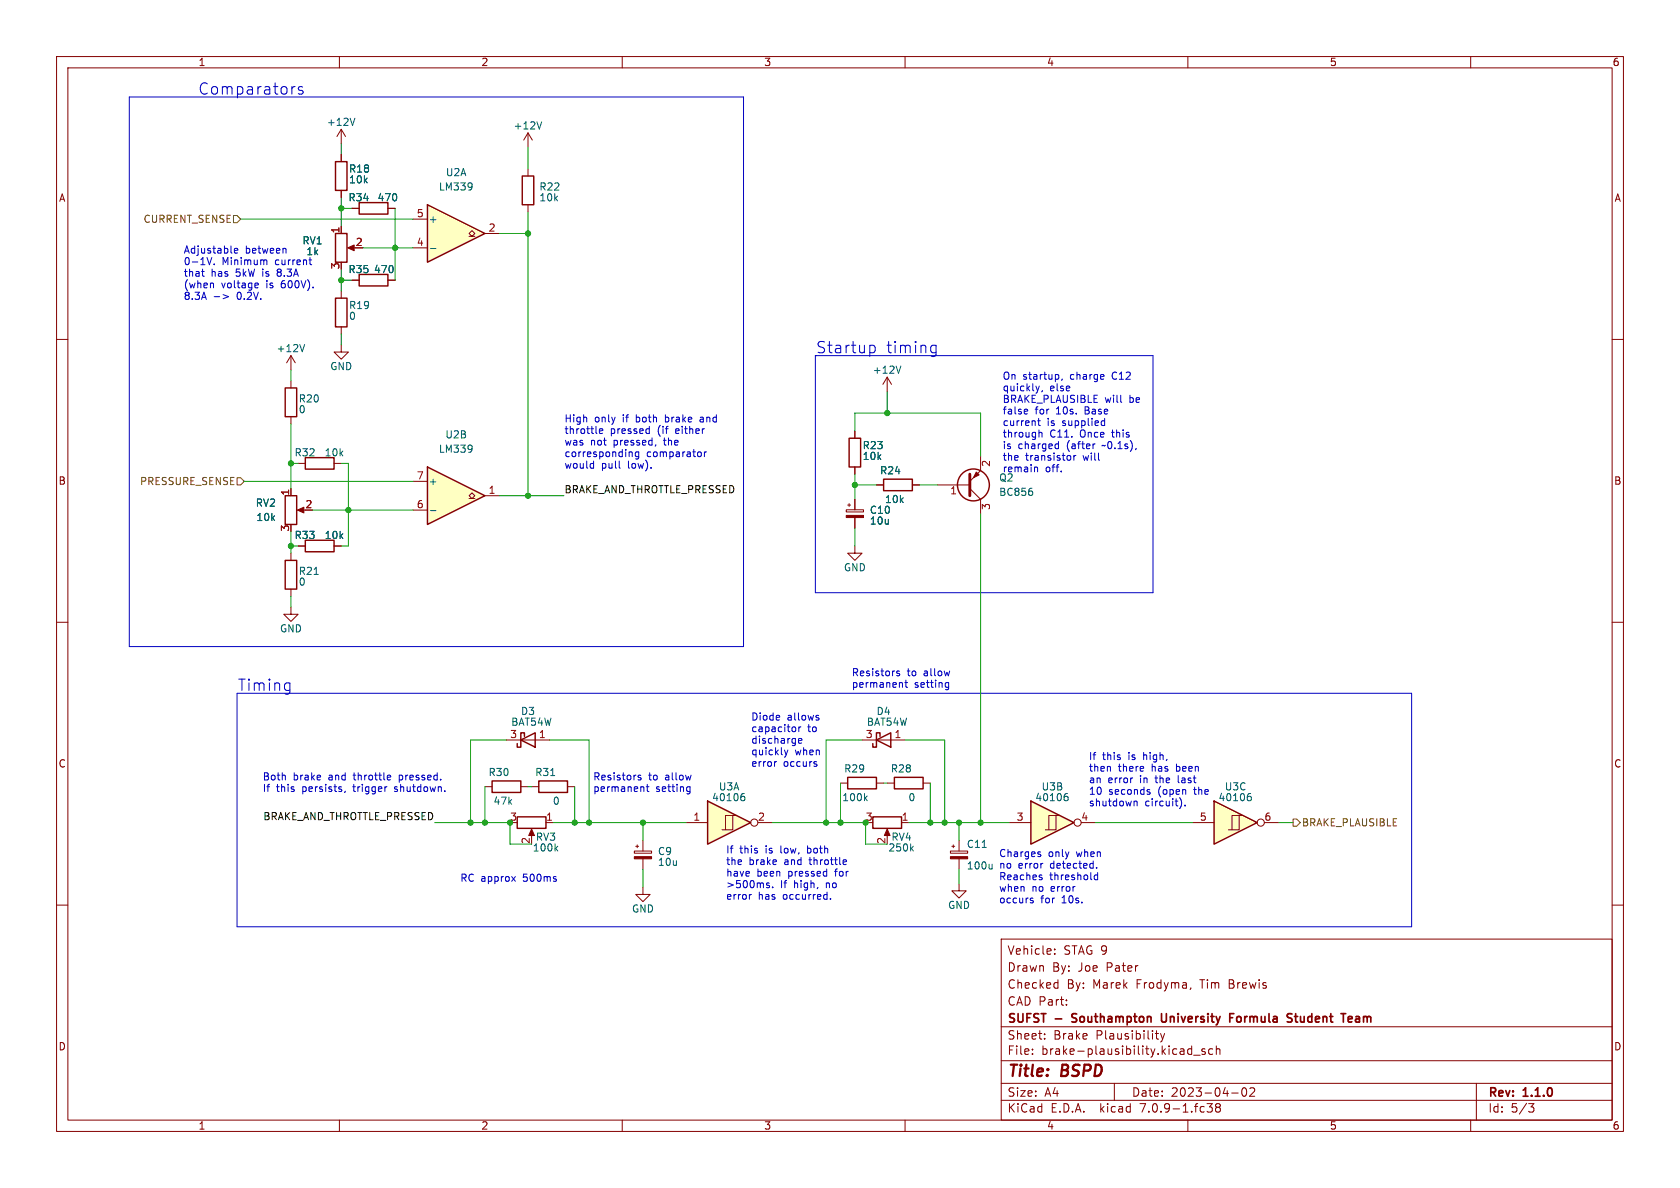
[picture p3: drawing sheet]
<svg xmlns="http://www.w3.org/2000/svg" width="297mm" height="210mm" viewBox="0 0 297 210" stroke-linecap="round" stroke-linejoin="round" font-family="sans-serif">
<g fill="none" stroke="#840000" stroke-width=".18">
<path d="M10 10h277v190h-277zM12 12h273v186h-273zM60 10v2M110 10v2M160 10v2M210 10v2M260 10v2M10 60h2M60.3 40v1.3M61.8 43.8h1.1M285 60h2M51.4 62.9v2.5"/>
<path d="M51.4 67.3v1.3M51.4 73.7v1.2M51.4 62.9l-.7 1.2M51.4 62.9l.8 1.2M151.1 76.2v1.3M156.8 66.7l-.7 1.2M156.8 66.7v2.5M156.8 66.7l.8 1.2M51.4 86.4v1.2M51.4 97.8v1.3M52.7 96.5h1.3M53 90.2h1"/>
<path d="M59.1 96.5h1.2M151.1 96.5v1.3h1.3l-1.3 1.3-1.2-1.3h1.2M151.1 82.6v1.2M154.9 85.7h1.3M161.3 85.7h1.3M10 110h2M51.4 107.3v1.3h1.3l-1.3 1.3-1.2-1.3h1.2M51.4 104.1v1.3M285 110h2M152.4 130.8h7.6M10 160h2M94 146.9v1.1"/>
<path d="M96.5 145.4h1.3M112.1 150.4h3.1v.4h-3.1zM112.4 149.6h.5M112.6 149.4v.5M113.7 148.6v1.8M113.7 151.8v1.9M285 160h2M177 166h108v32h-108zM186.5 167.8v.1M186.5 168.6v.1M186.6 173.7l.4 .1M187 173.2v1.5"/>
<path d="M187 174.6l-.4 .1M188.5 177.6v.1M188.5 176.8v.1M210.5 174.6l-.1 .3M60 198v2M110 198v2M160 198v2M177 194.5h108M177 191.5h108M177 187.5h108M177 181.5h108M182.5 186.3v.1"/>
<path d="M182.5 185.5v.1M184.7 183.6v.1M184.7 182.8v.1M197 191.5v3M204.2 182.7h.6M204.5 182.2v1.3l.3 .2M205.2 182.7l.3 1M205.5 183.7l-.1 .4-.2 .1M205.9 182.7l-.4 1M210 198v2M210.1 186.3h.6M210.1 185.5h.6"/>
<path d="M210.7 184.9v1.5M211 186.5h1.2M213 185.5l-.3-.1-.2 .2v.2l.5 .2v.3h-.5M213.4 195.1h.9l-.5 .6 .4 .1v.7l-.2 .1-.5-.1M214.4 185.5l-.4-.1-.3 .3v.4l.1 .2h.6M215 185.5l.2-.1 .4 .1 .1 .9M215 184.9v1.5M215.2 195.7l-.3-.2 .3-.4 .4 .1 .1 .2-.2 .3M215.2 195.7l-.3 .3v.3l.3 .3 .4-.1 .1-.2v-.4l-.2-.2M215.2 195.7h.3M217.7 193.2h1.2M219.7 192.4l.2-.1a.81 .81 0 0 1 .6 .6 .81 .81 0 0 1-.3 .8l-.2 .1a.81 .81 0 0 1-.3-1.4z"/>
<path d="M221 192.4l.5-.1 .2 .1 .1 .3-.9 1.1h.9M260 198v2M261 191.5v6.5M270.2 195.1h1l-.5 .6 .4 .1 .1 .5-.3 .3h-.4"/>
</g>
<path d="M189.6 179.3v.5M205.3 179.2v1.2l.3 .3 .5-.1M217.4 179.9h.5M218.1 179.2h-.7v1.5M218.7 179.8v.7M227.8 179.2l.6 .1M228.1 180l.3 .3-.1 .2-.2 .2M228.8 179.7h.6M229.1 179.2v1.3l.3 .2M238.4 179.8l.4-.1 .3 .3-.8 .2M189.5 180.6l.2 .1M238.4 180.6h.6" fill="none" stroke="#840000" stroke-width=".3"/>
<g fill="#840000" stroke="#840000" stroke-width=".18">
<path d="M52.6 90.2l1.1-.5v1z"/>
<path d="M61.5 43.8l1.1-.5v1z"/>
<path d="M112.1 151.4h3.1v.4h-3.1z"/>
<path d="M94 146.6l.5 1.1h-1z"/>
</g>
<path d="M59.3 41.3h2v5.1h-2zM50.4 68.6h2.1v5.1h-2.1zM150.1 77.5h2v5.1h-2zM50.4 87.6h2.1v5.1h-2.1zM50.4 99.1h2.1v5h-2.1zM54 95.5h5.1v2h-5.1zM156.2 84.7h5.1v2h-5.1zM154.9 130.8l2.6-1.3v2.6zM155.6 130.2v-.7h-.7v2.6h-.6v-.7M91.4 144.4h5.1v2h-5.1z" fill="none" stroke="#840000" stroke-width=".25"/>
<path d="M53.9 60.9l-.5 1.3M159.3 64.7l-.5 1.3M55.5 101.5h.8M98.2 150l.4 .4M98.6 149.6l-.5 .5" fill="none" stroke="#006464" stroke-width=".18"/>
<path d="M75.6 82.6l10.1 5-10.1 5.1z" fill="#ffffc2"/>
<path d="M59.3 52.7h2v5.1h-2zM54 80.9h5.1v2h-5.1zM75.6 82.6l10.1 5-10.1 5.1z" fill="none" stroke="#840000" stroke-width=".25"/>
<g fill="none" stroke="#840000" stroke-width=".18">
<path d="M60.3 51.4v1.3M60.3 57.8v1.3M60.3 61v1.2h1.3l-1.3 1.3-1.2-1.3h1.2M52.7 81.9h1.3M59.1 81.9h1.2M73 90.2h2.6M73 85.1h2.6M82.9 88.1h.5l-.5-.5 .5-.5 .5 .5-.5 .5h.5M85.7 87.6h2.6M149.6 90.1h3.1v.4h-3.1zM149.9 89.3h.5M150.1 89v.5"/>
<path d="M151.1 88.3v1.8M151.1 91.5v1.8M113.7 156.8v1.3h1.2l-1.2 1.3-1.3-1.3h1.3M168 150.4h3.1v.4h-3.1zM168.3 149.6h.5M168.5 149.4v.5M169.5 156.2v1.3h1.3l-1.3 1.3-1.2-1.3h1.2M169.5 148.6v1.8M169.5 151.8v1.9"/>
</g>
<path d="M83.4 78.8v.9M83.5 79.2l-.1 .1M76.1 90.3h1M173.6 149.8h.8M175.4 152.8v.8M175.4 153.5l-.2 .1" fill="none" stroke="#006464" stroke-width=".18"/>
<g fill="#840000" stroke="#840000" stroke-width=".18">
<path d="M168 151.4h3.1v.4h-3.1z"/>
<path d="M149.6 91.1h3.1v.4h-3.1z"/>
</g>
<path d="M75.6 36.2l10.1 5.1-10.1 5.1z" fill="#ffffc2"/>
<path d="M59.3 28.6h2v5.1h-2zM63.5 35.8h5.1v2h-5.1zM75.6 36.2l10.1 5.1-10.1 5.1zM154.3 144.4h5.1v2h-5.1z" fill="none" stroke="#840000" stroke-width=".25"/>
<g fill="none" stroke="#840000" stroke-width=".18">
<path d="M60.3 22.9v2.5M60.3 27.3v1.3M60.3 33.7v1.2M60.3 22.9l-.7 1.2M60.3 22.9l.8 1.2M62.2 36.8h1.3M68.6 36.8h1.2M73 38.7h2.6M73 43.8h2.6M82.9 41.8h.5l-.5-.5 .5-.5 .5 .5-.5 .5h.5M85.7 41.3h2.6M156.8 146.9v1.1"/>
<path d="M159.4 145.4h1.3"/>
</g>
<path d="M62.7 20.9l-.4 1.3M83.4 32.5v.8M83.5 32.9l-.1 .1M76.1 43.9h1M161.1 150l.4 .4M161.5 149.6l-.5 .5" fill="none" stroke="#006464" stroke-width=".18"/>
<path d="M156.8 146.6l.6 1.1h-1.1z" fill="#840000" stroke="#840000" stroke-width=".18"/>
<path d="M182.2 141.6l7.7 3.8-7.7 3.8z" fill="#ffffc2"/>
<g fill="none" stroke="#840000" stroke-width=".18">
<path d="M178.4 145.4h3.8M186.7 144.1h-1.3v2.6M187.3 144.1h-.6v2.6h-1.9M191.1 145.4h2.6"/>
<circle cx="190.5" cy="145.4" r=".63"/>
</g>
<path d="M182.2 141.6l7.7 3.8-7.7 3.8z" fill="none" stroke="#840000" stroke-width=".25"/>
<path d="M188.4 140.8h.3l.1 .2v.4l-.4 .1M188.7 140.3h-.3" fill="none" stroke="#006464" stroke-width=".18"/>
<path d="M125.1 141.6l7.6 3.8-7.6 3.8z" fill="#ffffc2"/>
<g fill="none" stroke="#840000" stroke-width=".18">
<path d="M156.8 138.4h1.3M163.2 138.4h1.3M121.3 145.4h3.8M129.5 144.1h-1.2v2.6M130.2 144.1h-.7v2.6h-1.9M134 145.4h2.5"/>
<circle cx="133.3" cy="145.4" r=".63"/>
</g>
<path d="M158.1 137.4h5.1v2h-5.1zM125.1 141.6l7.6 3.8-7.6 3.8z" fill="none" stroke="#840000" stroke-width=".25"/>
<path d="M131.2 140.8h.4l.1 .2-.1 .4-.4 .1M131.6 140.3h-.4" fill="none" stroke="#006464" stroke-width=".18"/>
<path d="M214.6 141.6l7.6 3.8-7.6 3.8z" fill="#ffffc2"/>
<g fill="none" stroke="#840000" stroke-width=".18">
<path d="M60.3 27.3v1.3M60.3 33.7v1.2M62.2 36.8h1.3M68.6 36.8h1.2M93.3 23.5l-.7 1.3M93.3 23.5v2.5M93.3 29.8v1.3M93.3 36.2v1.3M93.3 23.5l.8 1.3M60.3 40v1.3M62.2 49.5h1.3M68.6 49.5h1.2"/>
<path d="M151.1 76.2v1.3M51.4 86.4v1.2M52.7 96.5h1.3M59.1 96.5h1.2M151.1 82.6v1.2M151.1 88.3v1.8M151.1 91.5v1.8M154.9 85.7h1.3M161.3 85.7h1.3M165.7 85.7h5.7M171.4 86.4l2 1.9v2.5M173.4 80.6v2.6l-2 1.9"/>
<path d="M85.7 139.1h1.3M89.5 130.8h7.7M92.1 139.1h1.2M94 139.1h1.2M100.3 139.1h1.3M148.6 138.4h1.3M154.9 138.4h1.3M210.8 145.4h3.8M219.1 144.1h-1.3v2.6M219.7 144.1h-.6v2.6h-1.9M223.5 145.4h2.6"/>
<circle cx="222.9" cy="145.4" r=".63"/>
</g>
<g fill="none" stroke="#840000" stroke-width=".25">
<path d="M92.3 31.1h2.1v5.1h-2.1zM63.5 48.5h5.1v2h-5.1zM87 138h5.1v2.1h-5.1zM92.1 130.8l2.5-1.3v2.6zM92.7 130.2v-.7h-.6v2.6h-.7v-.7M95.2 138h5.1v2.1h-5.1zM149.9 137.4h5v2h-5zM214.6 141.6l7.6 3.8-7.6 3.8z"/>
<circle cx="172.1" cy="85.7" r="2.82"/>
</g>
<path d="M95.8 21.5l-.5 1.3M182.4 86.8l.2 .2-.2 .5M97.3 137.1h.8M153 141.1l.3 .4M153.3 140.7l-.5 .5M220.7 140.8h.4l.1 .2v.4l-.5 .1M221.1 140.3h-.4" fill="none" stroke="#006464" stroke-width=".18"/>
<path d="M171.4 83.8v3.8" fill="none" stroke="#840000" stroke-width=".51"/>
<path d="M172.6 83.4l.5 .5-1 .6z" fill="#840000" stroke="#840000" stroke-width=".18"/>
<path d="M41.3 38.1h.6l.6 .6-.6 .7h-.6zM41.9 84.5h.6l.7 .6-.7 .6h-.6zM228.6 144.8h.6l.7 .6-.7 .7h-.6z" fill="none" stroke="#725600" stroke-width=".18"/>
<g fill="none" stroke="#0000c2" stroke-width=".18">
<path d="M22.9 17.1h108.5v97.2h-108.5zM52.2 15.3l-.4 .1M53.5 15.4l-.5-.1-.3 .3 .1 .3 .7 .2 .1 .2-.1 .2-.2 .1-.6-.1M35.6 48h.5M35.9 48.8h.2M37.4 45.5l-.4 1.3M37.7 50.1v.8M37.9 46.7v.1M37.9 52.4h.9M39.4 52.1l1 .3-1 .4M41.4 44.3l.6-.1v-.2l-.4-.1-.2 .2 .1 .6h.5M45.2 50l.4 .1 .1 .2-.6 .2"/>
<path d="M45.6 50.8l-.4 .1M46.8 45.9l.4 .2v.7M50.5 44l.1 .7M54.6 45.9h.5M54.8 46.6l.3 .2M106 76.2l.6-.1-.1-.2-.4-.1-.1 .2v.6h.5M111.4 79.9l.4 .2v.6M112.9 79.9h-.3l-.3 .2 .1 .6h.5M112.9 79.9v1.1M114.7 75.8l.1 .1M114.8 75.4v1.2M114.8 76.6h-.1"/>
<path d="M115.9 78.6l-.1 .3M123.7 79.9l.3 .2v.4l-.3 .2M123.9 73.7l-.1 .1M123.9 74.1l-.2 .2 .2 .3M124.5 79.9v.8M124.9 79.9l-.4 .2M144.1 62.9h59.7v41.9h-59.7zM154 61h.3l.4 .4-.1 .8-.3 .2h-.3M164.7 61.1l.2-.1 .6 .1M164.7 62.3l.2 .1 .6-.1M165.5 61v1.6a.54 .54 0 0 1-.7 .4M181.3 72.3l.3 .1 .1 .2-.6 .2"/>
<path d="M181.6 73.1l-.3 .1M183.4 74.4h.5M183.6 74v1l.3 .2M183.7 76v1.3M183.7 76.5l.2-.1 .3 .1v.8M183.7 68.2l-.3 .9M184.3 69l-.1 .3M186.8 78.5h.3M187.1 66.3v.6M187.1 79.3h-.3M187.1 78v1.3M187.8 67l-.1 .2"/>
<path d="M193.6 78.5h-.2M194.9 74.4h.4M195.3 75.2h-.4M195.3 74v1.2M198.2 71.1h.1M104.8 81.9l.1 .1M104.9 81.5v1.3M104.9 82.7l-.1 .1M109.5 82.7l.2 .1M183.1 82.6l.3 .1v.7M189.2 80.6l.1 .2-.1 .5M189.8 80.5v.9"/>
<path d="M190.2 80.5l-.4 .3M159 118.7l-.3-.1-.2 .2 .1 .2 .4 .1v.3h-.5M41.9 122.6h207.7v41.2h-207.7zM51.1 120.7l.1 .1M51.2 120.7v1.6l-.1 .3M51.2 122l-.1 .1M61 139.9l-.1 .2M68.3 139.1h.1M68.6 137l.4 .1 .1 .2-.6 .2M69 137.8l-.4 .1M113.3 137.1l-.3-.1-.2 .2 .1 .2 .4 .1v.3h-.5M113.8 139.1v.8"/>
<path d="M114.2 139.1h.5M114.4 138.7v1l.3 .2M121.6 139.1h.4M122 139.9h-.4M122 139.1v1l-.1 .2h-.3M137.3 134.6l-.3 .1M138.7 132.6l.3 .8M139 133.4l-.3 .5M139.3 132.6l-.3 .8M140.4 128.5l.3 .2v.4l-.3 .2M141.2 131l.6-.2-.1-.2-.4-.1-.1 .2v.6h.5M141.2 128.5v.8"/>
<path d="M141.6 128.5l-.4 .2M144.2 135.1l.2 .1-.2 .3M144.2 134.6l.2 .1M144.6 126.9l.2 .2-.2 .2M144.6 126.5h.1M159.5 120.7v.8M160 120.7h.5M160.2 120.2v1.1l.3 .2M167.3 120.7h.4M167.7 121.4l-.4 .1M167.7 120.7v1l-.1 .2h-.3M200.1 137.5h.1"/>
<path d="M203 140l.3 .1v.1l-.2 .2h-.2M203 139.6h.3M90.5 154.9l.6 .9M91.1 154.9l-.6 .9M132.8 158.1l-.2 .1M135.6 156.4l.4 .2 .1 .1-.2 .2h-.4M135.6 156.1h.4M136.6 156.8v.1M146.8 158.9v.1M149.2 152l.4 .1 .1 .2-.6 .1M149.6 152.8h-.4M182.2 159.1l.5 .3-.1 .1-.3 .1"/>
<path d="M182.2 158.8h.4M183.6 151l.3 .1 .1 .1-.2 .2h-.2M183.6 150.6h.3M183.9 155.1l.3 .1 .1 .1-.2 .2h-.3M183.9 154.7h.3M184.3 152.6h.1M193.9 153.4v.1M194 154.7h-.3l-.3 .2 .2 .6h.4M194 154.2v1.3M200.5 141.6v.9M200.5 141.7l.2-.1 .3 .1v.8M208.8 141.6v.8l-.3 .5"/>
<path d="M209.5 142.3v.2"/>
</g>
<g fill="none" stroke="#009600" stroke-width=".18">
<path d="M42.5 38.7h30.5M60.3 25.4v1.9M60.3 34.9v5.1M60.3 36.8h1.9M69.8 36.8v12.7M93.3 26v3.8M93.3 37.5v50.1M60.3 47.6v3.8M60.3 59.1v1.9M60.3 49.5h1.9M64.1 43.8h8.9M88.3 41.3h5"/>
<path d="M51.4 65.4v1.9M51.4 74.9v11.5M151.1 76.2v-3.2h22.3v7.6M156.8 69.2v3.8M43.2 85.1h29.8M51.4 94v3.8M51.4 96.5h1.3M51.4 81.9h1.3M55.2 90.2h17.8M60.3 81.9h1.3v14.6h-1.3M88.3 87.6h11.4M151.1 83.8v4.5"/>
<path d="M151.1 93.3v3.2M151.1 85.7h3.8M162.6 85.7h3.1M173.4 90.8v54.6M51.4 105.4v1.9M85.7 139.1v6.3M89.5 130.8h-6.3v14.6M93.3 139.1h.7M97.2 130.8h6.9v14.6M101.6 139.1v6.3M148.6 138.4v7M152.4 130.8h-6.4v14.6"/>
<path d="M156.2 138.4h.6M160 130.8h7v14.6M164.5 138.4v7M76.8 145.4h13.4v3.8h3.8M97.8 145.4h23.5M113.7 145.4v3.2M113.7 153.7v3.1M136.5 145.4h16.5v3.8h3.8M160.7 145.4h17.7M169.5 145.4v3.2M169.5 153.7v2.5M193.7 145.4h17.1"/>
<path d="M226.1 145.4h2.5"/>
</g>
<g fill="#009600" stroke="#009600" stroke-width=".18">
<circle cx="51.4" cy="81.9" r=".46"/>
<circle cx="101.6" cy="145.4" r=".46"/>
<circle cx="113.7" cy="145.4" r=".46"/>
<circle cx="104.1" cy="145.4" r=".46"/>
<circle cx="93.3" cy="87.6" r=".46"/>
<circle cx="51.4" cy="96.5" r=".46"/>
<circle cx="90.2" cy="145.4" r=".46"/>
<circle cx="61.6" cy="90.2" r=".46"/>
<circle cx="146" cy="145.4" r=".46"/>
<circle cx="148.6" cy="145.4" r=".46"/>
<circle cx="167" cy="145.4" r=".46"/>
<circle cx="153" cy="145.4" r=".46"/>
<circle cx="164.5" cy="145.4" r=".46"/>
<circle cx="83.2" cy="145.4" r=".46"/>
<circle cx="85.7" cy="145.4" r=".46"/>
<circle cx="169.5" cy="145.4" r=".46"/>
<circle cx="173.4" cy="145.4" r=".46"/>
<circle cx="151.1" cy="85.7" r=".46"/>
<circle cx="156.8" cy="73" r=".46"/>
<circle cx="60.3" cy="49.5" r=".46"/>
<circle cx="60.3" cy="36.8" r=".46"/>
<circle cx="93.3" cy="41.3" r=".46"/>
<circle cx="69.8" cy="43.8" r=".46"/>
</g>
<g font-size="2.8" fill="#0000c2">
<text x="34.9" y="16.9">Comparators</text>
<text x="144.1" y="62.6">Startup</text>
<text x="156.6" y="62.6">timing</text>
<text x="41.9" y="122.3">Timing</text>
</g>
<g font-size="2.8" fill="#840000">
<text x="178" y="190.9">Title:</text>
<text x="187.7" y="190.9">BSPD</text>
</g>
<g font-size="2.1" fill="#840000">
<text x="178" y="172">Drawn</text>
<text x="178" y="169">Vehicle:</text>
<text x="186" y="172">By:</text>
<text x="188" y="169">STAG 9</text>
<text x="190.7" y="172">Joe</text>
<text x="195.8" y="172">Pater</text>
<text x="178" y="178">CAD Part:</text>
<text x="178" y="175">Checked</text>
<text x="188.6" y="175">By:</text>
<text x="193.2" y="175">Marek</text>
<text x="201" y="175">Frodyma,</text>
<text x="212.5" y="175">Tim</text>
<text x="217.6" y="175">Brewis</text>
<text x="178" y="184">Sheet:</text>
<text x="178" y="181.2">SUFST</text>
<text x="186.2" y="184">Brake</text>
<text x="186.6" y="181.2">-</text>
<text x="190.2" y="181.2">Southampton</text>
<text x="193.8" y="184">Plausibility</text>
<text x="206.6" y="181.2">University</text>
<text x="219.3" y="181.2">Formula</text>
<text x="230.1" y="181.2">Student</text>
<text x="240.3" y="181.2">Team</text>
<text x="178" y="186.7">File:</text>
<text x="184.1" y="186.7">brake-plausibility.kicad_sch</text>
<text x="178" y="196.9">KiCad</text>
<text x="178" y="194.1">Size:</text>
<text x="184.7" y="194.1">A4</text>
<text x="185.7" y="196.9">E.D.A.</text>
<text x="194.6" y="196.9">kicad</text>
<text x="200" y="194.1">Date:</text>
<text x="201.8" y="196.9">7.0.9-1.fc38</text>
<text x="207" y="194.1">2023-04-02</text>
<text x="263" y="194.3">Rev:</text>
<text x="263" y="196.9">Id:</text>
<text x="267.1" y="196.9">5/3</text>
<text x="269.4" y="194.3">1.1.0</text>
</g>
<g font-size="1.8" fill="#840000">
<text x="35" y="11.9">1</text>
<text x="85" y="11.9">2</text>
<text x="135" y="11.9">3</text>
<text x="185" y="11.9">4</text>
<text x="235" y="11.9">5</text>
<text x="285" y="11.9">6</text>
<text x="10.3" y="35.9">A</text>
<text x="285.3" y="35.9">A</text>
<text x="10.3" y="85.9">B</text>
<text x="285.3" y="85.9">B</text>
<text x="10.3" y="135.9">C</text>
<text x="285.3" y="135.9">C</text>
<text x="10.3" y="185.9">D</text>
<text x="285.3" y="185.9">D</text>
<text x="35" y="199.9">1</text>
<text x="85" y="199.9">2</text>
<text x="135" y="199.9">3</text>
<text x="185" y="199.9">4</text>
<text x="235" y="199.9">5</text>
<text x="285" y="199.9">6</text>
</g>
<g font-size="1.8" fill="#006464">
<text x="57.7" y="22.5">+12V</text>
<text x="90.7" y="23.1">+12V</text>
<text x="61.5" y="35.8">R34</text>
<text x="61.6" y="32.6">10k</text>
<text x="61.6" y="30.7">R18</text>
<text x="66.6" y="35.8">470</text>
<text x="77.5" y="33.9">LM339</text>
<text x="78.7" y="31.3">U2A</text>
<text x="95.3" y="35.8">10k</text>
<text x="95.3" y="33.9">R22</text>
<text x="75.7" y="39.6">+</text>
<text x="53.4" y="43.4">RV1</text>
<text x="54.1" y="45.3">1k</text>
<text x="61.5" y="48.5">R35</text>
<text x="66" y="48.5">470</text>
<text x="61.6" y="56.7">0</text>
<text x="61.6" y="54.8">R19</text>
<text x="48.8" y="62.5">+12V</text>
<text x="58.3" y="65.6">GND</text>
<text x="52.7" y="71.3">R20</text>
<text x="154.2" y="66.3">+12V</text>
<text x="52.7" y="73.3">0</text>
<text x="78.6" y="77.7">U2B</text>
<text x="52" y="80.9">R32</text>
<text x="57.3" y="80.9">10k</text>
<text x="77.5" y="80.2">LM339</text>
<text x="152.4" y="81.5">10k</text>
<text x="152.4" y="79.6">R23</text>
<text x="45.1" y="89.8">RV2</text>
<text x="75.7" y="86">+</text>
<text x="155.5" y="84">R24</text>
<text x="156.4" y="89.1">10k</text>
<text x="176.5" y="87.9">BC856</text>
<text x="45.2" y="92.3">10k</text>
<text x="52" y="95.5">R33</text>
<text x="57.3" y="95.5">10k</text>
<text x="153.7" y="91">C10</text>
<text x="153.7" y="92.9">10u</text>
<text x="52.7" y="101.8">R21</text>
<text x="149.1" y="101.2">GND</text>
<text x="52.7" y="103.7">0</text>
<text x="49.4" y="112">GND</text>
<text x="90.3" y="128.5">BAT54W</text>
<text x="92" y="126.6">D3</text>
<text x="153.1" y="128.5">BAT54W</text>
<text x="154.9" y="126.6">D4</text>
<text x="86.3" y="137.4">R30</text>
<text x="94.5" y="137.4">R31</text>
<text x="149.1" y="136.8">R29</text>
<text x="157.4" y="136.8">R28</text>
<text x="87.1" y="142.5">47k</text>
<text x="97.6" y="142.5">0</text>
<text x="125.8" y="141.8">40106</text>
<text x="127" y="139.9">U3A</text>
<text x="148.8" y="141.8">100k</text>
<text x="160.5" y="141.8">0</text>
<text x="182.9" y="141.8">40106</text>
<text x="184" y="139.9">U3B</text>
<text x="215.3" y="141.8">40106</text>
<text x="216.4" y="139.9">U3C</text>
<text x="94.6" y="148.8">RV3</text>
<text x="157.5" y="148.8">RV4</text>
<text x="94.1" y="150.7">100k</text>
<text x="116.2" y="151.4">C9</text>
<text x="116.2" y="153.3">10u</text>
<text x="157" y="150.7">250k</text>
<text x="170.8" y="153.9">100u</text>
<text x="170.8" y="150.1">C11</text>
<text x="111.6" y="161.5">GND</text>
<text x="167.5" y="160.9">GND</text>
</g>
<g font-size="1.8" fill="#725600">
<text x="25.3" y="39.6">CURRENT_SENSE</text>
<text x="24.6" y="86">PRESSURE_SENSE</text>
<text x="230.1" y="146.3">BRAKE_PLAUSIBLE</text>
</g>
<g font-size="1.8" fill="#a90000">
<text x="60.1" y="41.3" transform="rotate(-90 60.1 41.3)">1</text>
<text x="73.6" y="38.5">5</text>
<text x="86.3" y="41">2</text>
<text x="60.1" y="47.7" transform="rotate(-90 60.1 47.7)">3</text>
<text x="62.8" y="43.6">2</text>
<text x="73.6" y="43.6">4</text>
<text x="175.3" y="82.6" transform="rotate(-90 175.3 82.6)">2</text>
<text x="51.2" y="87.7" transform="rotate(-90 51.2 87.7)">1</text>
<text x="53.9" y="89.9">2</text>
<text x="73.6" y="89.9">6</text>
<text x="73.6" y="84.8">7</text>
<text x="86.3" y="87.4">1</text>
<text x="167.9" y="87.7">1</text>
<text x="51.2" y="94.1" transform="rotate(-90 51.2 94.1)">3</text>
<text x="175.3" y="90.2" transform="rotate(-90 175.3 90.2)">3</text>
<text x="90.1" y="130.6">3</text>
<text x="95.2" y="130.6">1</text>
<text x="153" y="130.6">3</text>
<text x="158" y="130.6">1</text>
<text x="90.1" y="145.2">3</text>
<text x="93.7" y="149.3" transform="rotate(-90 93.7 149.3)">2</text>
<text x="96.4" y="145.2">1</text>
<text x="122.5" y="145.2">1</text>
<text x="133.9" y="145.2">2</text>
<text x="153" y="145.2">3</text>
<text x="156.6" y="149.3" transform="rotate(-90 156.6 149.3)">2</text>
<text x="159.3" y="145.2">1</text>
<text x="179.6" y="145.2">3</text>
<text x="191.1" y="145.2">4</text>
<text x="212" y="145.2">5</text>
<text x="223.4" y="145.2">6</text>
</g>
<g font-size="1.8" fill="#0000c2">
<text x="32.4" y="44.9">Adjustable</text>
<text x="32.4" y="47">0-1V.</text>
<text x="39.2" y="47">Minimum</text>
<text x="43.4" y="44.9">between</text>
<text x="48.8" y="47">current</text>
<text x="32.4" y="49">that</text>
<text x="32.4" y="51">(when</text>
<text x="32.4" y="53.1">8.3A</text>
<text x="37.3" y="49">has</text>
<text x="39.1" y="51">voltage</text>
<text x="41.8" y="49">5kW</text>
<text x="42" y="53.1">0.2V.</text>
<text x="46.7" y="49">is</text>
<text x="47.2" y="51">is</text>
<text x="49.5" y="49">8.3A</text>
<text x="50" y="51">600V).</text>
<text x="177.2" y="67.2">On</text>
<text x="177.2" y="69.3">quickly,</text>
<text x="177.2" y="71.3">BRAKE_PLAUSIBLE</text>
<text x="180.8" y="67.2">startup,</text>
<text x="185.6" y="69.3">else</text>
<text x="189.3" y="67.2">charge</text>
<text x="195.3" y="71.3">will</text>
<text x="196.9" y="67.2">C12</text>
<text x="199.8" y="71.3">be</text>
<text x="99.7" y="74.8">High</text>
<text x="99.7" y="76.8">throttle</text>
<text x="105.1" y="74.8">only</text>
<text x="107.9" y="76.8">pressed</text>
<text x="110.2" y="74.8">if</text>
<text x="112.7" y="74.8">both</text>
<text x="116.4" y="76.8">(if</text>
<text x="118" y="74.8">brake</text>
<text x="119.7" y="76.8">either</text>
<text x="124.4" y="74.8">and</text>
<text x="177.2" y="73.3">false</text>
<text x="177.2" y="75.4">current</text>
<text x="177.2" y="77.4">through</text>
<text x="183" y="73.3">for</text>
<text x="185.1" y="75.4">is</text>
<text x="185.6" y="77.4">C11.</text>
<text x="186.8" y="73.3">10s.</text>
<text x="187.9" y="75.4">supplied</text>
<text x="191.1" y="77.4">Once</text>
<text x="192" y="73.3">Base</text>
<text x="196.9" y="77.4">this</text>
<text x="99.7" y="78.8">was</text>
<text x="99.7" y="80.9">corresponding</text>
<text x="99.7" y="82.9">would</text>
<text x="104.4" y="78.8">not</text>
<text x="106.3" y="82.9">pull</text>
<text x="108.6" y="78.8">pressed,</text>
<text x="111.1" y="82.9">low).</text>
<text x="114.3" y="80.9">comparator</text>
<text x="117.7" y="78.8">the</text>
<text x="177.2" y="79.5">is</text>
<text x="177.2" y="81.5">the</text>
<text x="177.2" y="83.6">remain</text>
<text x="180" y="79.5">charged</text>
<text x="181.3" y="81.5">transistor</text>
<text x="184.8" y="83.6">off.</text>
<text x="188.7" y="79.5">(after</text>
<text x="191.6" y="81.5">will</text>
<text x="195.2" y="79.5">~0.1s),</text>
<text x="176.5" y="85.3">Q2</text>
<text x="150.5" y="119.6">Resistors</text>
<text x="160.4" y="119.6">to</text>
<text x="163.4" y="119.6">allow</text>
<text x="150.5" y="121.7">permanent</text>
<text x="161.6" y="121.7">setting</text>
<text x="132.7" y="127.5">Diode</text>
<text x="132.7" y="129.5">capacitor</text>
<text x="132.7" y="131.6">discharge</text>
<text x="139.1" y="127.5">allows</text>
<text x="142.8" y="129.5">to</text>
<text x="132.7" y="133.6">quickly</text>
<text x="132.7" y="135.6">error</text>
<text x="138.5" y="135.6">occurs</text>
<text x="140.5" y="133.6">when</text>
<text x="192.4" y="134.4">If</text>
<text x="192.4" y="136.5">then</text>
<text x="194.9" y="134.4">this</text>
<text x="197.7" y="136.5">there</text>
<text x="199.6" y="134.4">is</text>
<text x="202.4" y="134.4">high,</text>
<text x="203.7" y="136.5">has</text>
<text x="208.2" y="136.5">been</text>
<text x="46.4" y="138">Both</text>
<text x="46.4" y="140.1">If</text>
<text x="48.9" y="140.1">this</text>
<text x="51.8" y="138">brake</text>
<text x="53.5" y="140.1">persists,</text>
<text x="58.2" y="138">and</text>
<text x="62.7" y="140.1">trigger</text>
<text x="62.8" y="138">throttle</text>
<text x="70.2" y="140.1">shutdown.</text>
<text x="71" y="138">pressed.</text>
<text x="104.8" y="138">Resistors</text>
<text x="104.8" y="140.1">permanent</text>
<text x="114.7" y="138">to</text>
<text x="115.9" y="140.1">setting</text>
<text x="117.7" y="138">allow</text>
<text x="192.4" y="138.5">an</text>
<text x="192.4" y="140.6">10</text>
<text x="192.4" y="142.6">shutdown</text>
<text x="195.9" y="138.5">error</text>
<text x="196" y="140.6">seconds</text>
<text x="201.6" y="138.5">in</text>
<text x="202.4" y="142.6">circuit).</text>
<text x="204.6" y="138.5">the</text>
<text x="204.8" y="140.6">(open</text>
<text x="208.7" y="138.5">last</text>
<text x="211.4" y="140.6">the</text>
<text x="81.3" y="156">RC approx</text>
<text x="92.6" y="156">500ms</text>
<text x="128.3" y="151">If</text>
<text x="128.3" y="153">the</text>
<text x="128.3" y="155">have</text>
<text x="130.8" y="151">this</text>
<text x="132.4" y="153">brake</text>
<text x="133.8" y="155">been</text>
<text x="135.4" y="151">is</text>
<text x="138.3" y="151">low,</text>
<text x="138.8" y="153">and</text>
<text x="139.4" y="155">pressed</text>
<text x="143.2" y="151">both</text>
<text x="143.4" y="153">throttle</text>
<text x="147.9" y="155">for</text>
<text x="176.5" y="151.6">Charges</text>
<text x="176.5" y="153.6">no</text>
<text x="176.5" y="155.7">Reaches</text>
<text x="180" y="153.6">error</text>
<text x="185.3" y="151.6">only</text>
<text x="185.6" y="155.7">threshold</text>
<text x="185.8" y="153.6">detected.</text>
<text x="190.4" y="151.6">when</text>
<text x="128.3" y="157.1">&gt;500ms.</text>
<text x="128.3" y="159.1">error</text>
<text x="134" y="159.1">has</text>
<text x="138" y="157.1">If</text>
<text x="138.5" y="159.1">occurred.</text>
<text x="140.5" y="157.1">high,</text>
<text x="146.3" y="157.1">no</text>
<text x="176.5" y="157.7">when</text>
<text x="176.5" y="159.8">occurs</text>
<text x="182.4" y="157.7">no</text>
<text x="184" y="159.8">for</text>
<text x="185.9" y="157.7">error</text>
<text x="187.8" y="159.8">10s.</text>
</g>
<g font-size="1.8" fill="#0f0f0f">
<text x="99.7" y="87.3">BRAKE_AND_THROTTLE_PRESSED</text>
<text x="46.5" y="145.1">BRAKE_AND_THROTTLE_PRESSED</text>
</g>
</svg>
